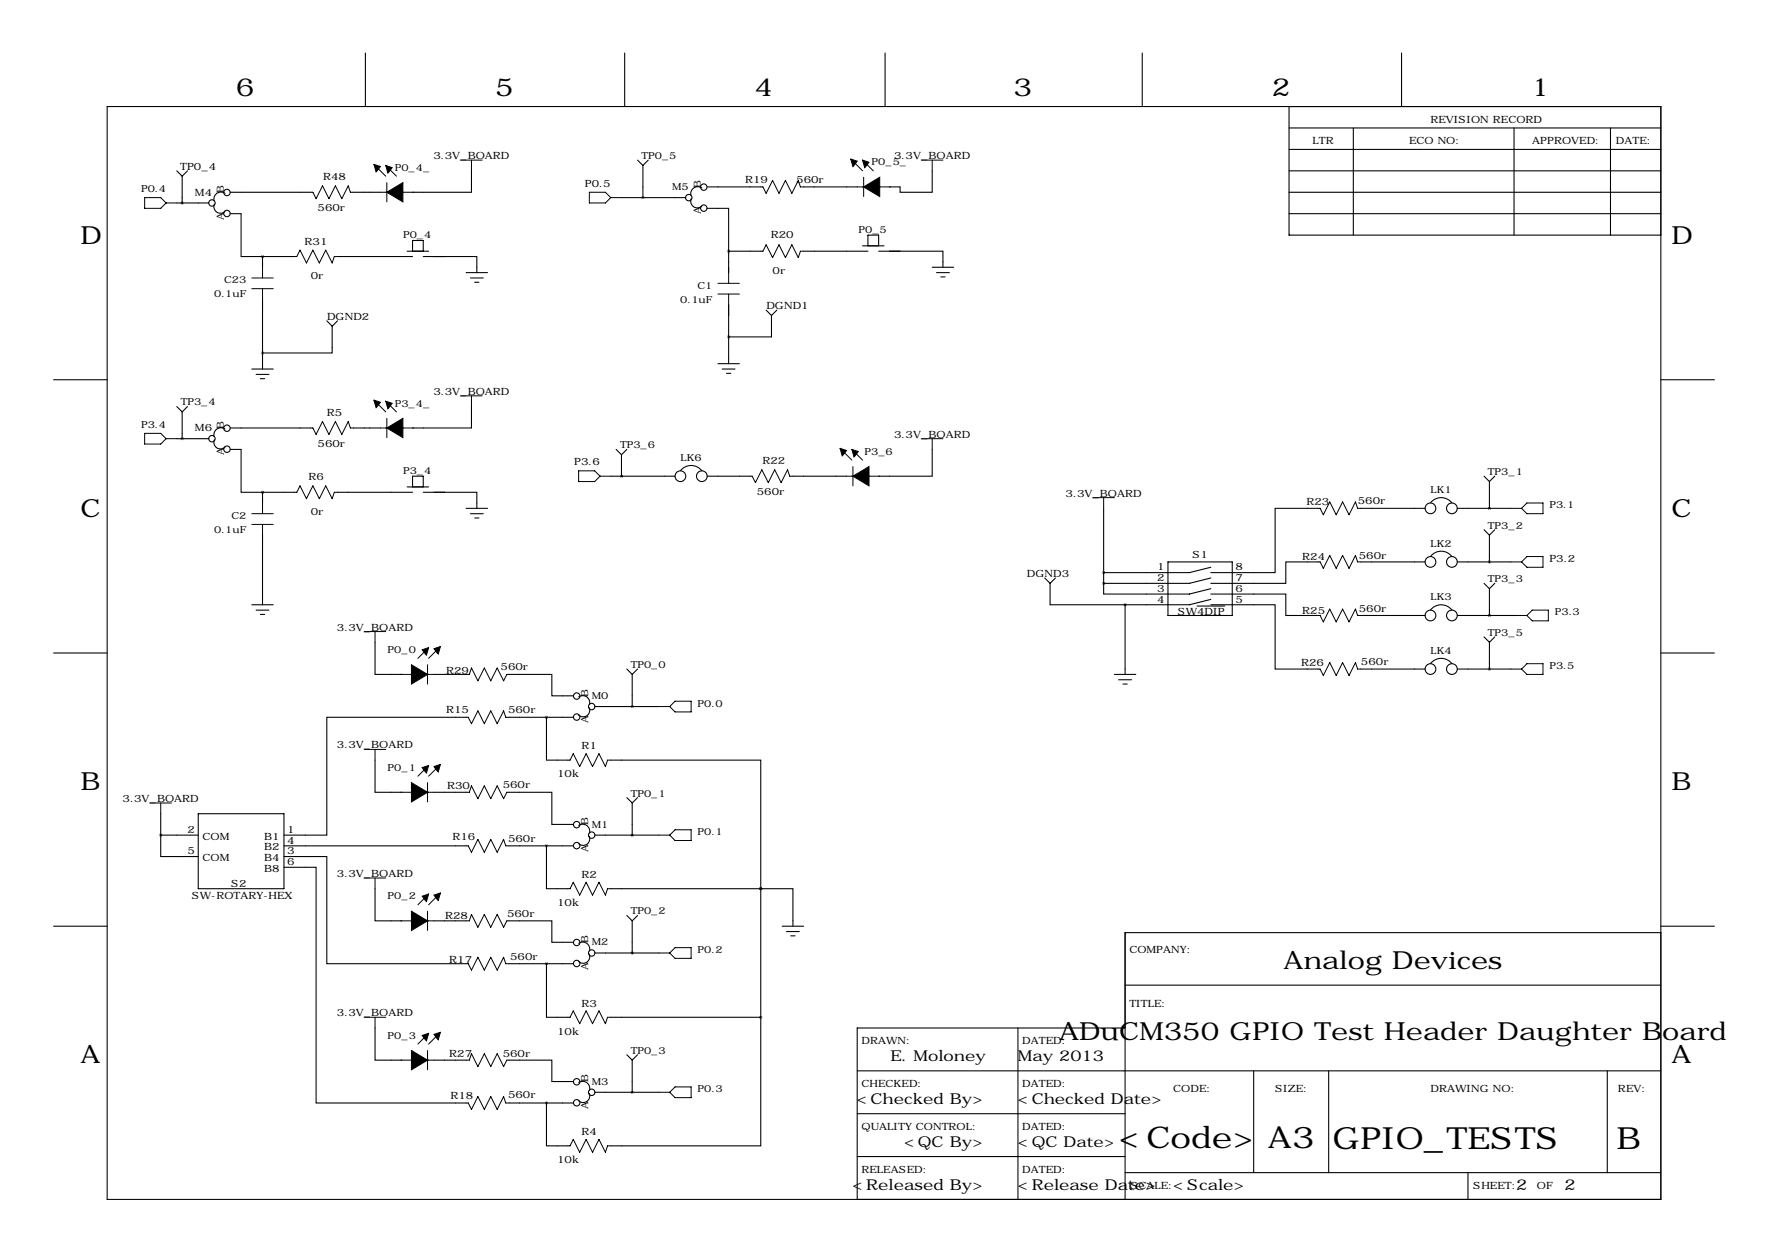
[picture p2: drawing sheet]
<svg xmlns="http://www.w3.org/2000/svg" width="419mm" height="297mm" viewBox="0 0 419 297" stroke-linecap="round" stroke-linejoin="round" font-family="sans-serif">
<g fill="none" stroke="#000" stroke-width=".25">
<path d="M86.6 12.6v12.7M148.1 12.6v12.7M209.8 12.6v12.7M270.8 12.6v12.7M332.2 12.6v12.7M25.4 25.3h368.3v259h-368.3zM151.1 38l1.3 1.2M152.4 39.2v7.6M153.7 38l-1.3 1.2M305.6 30.3h88.1M305.6 35.4h88.1M305.6 25.3v30.4h88.1"/>
<path d="M320.8 30.3v25.4M358.9 30.3v25.4M381.8 30.3v25.4M41.9 48.1h7.6M41.9 40.5l1.3 1.3M43.2 41.8v6.3M44.4 40.5l-1.2 1.3M50.8 48.4a1.57 1.57 0 0 0 .6 1.9 1.57 1.57 0 0 0 1.9-.2M53.3 45.8a1.68 1.68 0 0 0-1.9 0 1.68 1.68 0 0 0-.7 1.8M54.6 50.7h2.5v10.1h5.1M54.6 45.6h19.1M83.8 45.6h6.4"/>
<path d="M96.5 59.5h5.1M97.8 59.5v-2.5h2.5v2.5M111.8 40.5v5.1h-14M147.3 46.8h15.3M163.9 47.1a1.57 1.57 0 0 0 .5 1.9 1.57 1.57 0 0 0 2-.1M166.4 44.6a1.68 1.68 0 0 0-1.9 0 1.68 1.68 0 0 0-.7 1.7M167.6 49.4h5.1v10.1M167.6 44.3h12.7M172.7 59.5h7.6M172.7 59.5v5.1M190.5 59.5h15.2M190.5 44.3h12.7"/>
<path d="M204.5 58.3h5M205.7 58.3v-2.6h2.6v2.6M208.3 59.5h15.2v3.9M210.8 59.5h.1M221 40.5v5.1h-7.6v-1.3h-2.6M305.6 40.5h88.1M305.6 45.6h88.1M305.6 50.7h88.1M62.2 60.8h.1M62.2 60.8v2.6M62.2 71v16.5M62.2 60.8h7.6"/>
<path d="M77.5 76.1l1.2 1.2M78.7 77.3v6.4h-16.5M80 60.8h17.8M80 76.1l-1.3 1.2M100.3 60.8h12.7v3.8M102.9 60.8h.1M110.5 64.6h5.1M111.5 65.9h3.1M112.5 66.9h1M172.7 72.2v14M181.6 73.5l1.3 1.3M182.9 74.8v5.1h-10.2"/>
<path d="M184.1 73.5l-1.2 1.3M221 63.4h5.1M222 64.6h3M223 65.6h1M12.7 90h12.7M41.9 96.4l1.3 1.2M43.2 97.6v6.4M44.4 96.4l-1.2 1.2M59.7 87.5h5.1M60.7 88.8h3.1M61.7 89.8h1M111.8 96.4v5.1h-14"/>
<path d="M170.2 86.2h5.1M171.2 87.5h3M172.2 88.5h1M393.7 90h12.7M41.9 104h7.6M50.8 104.2a1.57 1.57 0 0 0 .6 1.9 1.57 1.57 0 0 0 1.9-.1M53.3 101.7a1.68 1.68 0 0 0-1.9 0 1.68 1.68 0 0 0-.7 1.8M54.6 106.5h2.5v10.2h5.1M54.6 101.5h19.1M62.2 116.7h.1M62.2 116.7v2.5M62.2 116.7h7.6"/>
<path d="M80 116.7h17.8M83.8 101.5h6.4M96.5 115.4h5.1M97.8 115.4v-2.5h2.5v2.5M100.3 116.7h12.7v3.8M102.9 116.7h.1M144.8 112.9h15.2M146 106.5l1.3 1.3M147.3 112.9h.1M147.3 107.8v5.1M148.6 106.5l-1.3 1.3M161.3 111.6a3.2 3.2 0 0 1 5.1 0"/>
<path d="M167.6 112.9h10.2M188 112.9h12.7M221 106.5v6.4h-12.7M339.1 119.2a3.2 3.2 0 0 1 5.1 0M351.8 112.9l1.3 1.3M353.1 114.2v6.3M354.3 112.9l-1.2 1.3M62.2 126.9v16.5M110.5 120.5h5.1M111.5 121.8h3.1M112.5 122.8h1M247.6 137l1.3 1.3"/>
<path d="M248.9 138.3v5.1h33l5.1-1.3M250.2 137l-1.3 1.3M261.6 138.3v2.5h20.3l5.1-1.2M261.6 120.5v17.8M276.9 133.2h15.2v12.7h-15.2zM287 134.5l-5.1 1.2h-20.3M287 137l-5.1 1.3h-20.3M312.4 120.5h-10.1v15.2h-15.3M312.4 133.2h-7.6v5.1h-17.8M322.6 120.5h15.2M322.6 133.2h15.2M339.1 131.9a3.2 3.2 0 0 1 5.1 0"/>
<path d="M345.4 120.5h12.7M345.4 133.2h12.7M351.8 125.6l1.3 1.3M351.8 138.3l1.3 1.3M353.1 126.9v6.3M353.1 139.6v6.3M354.3 125.6l-1.2 1.3M354.3 138.3l-1.2 1.3M12.7 154.8h12.7M59.7 143.4h5.1M60.7 144.6h3.1M61.7 145.7h1"/>
<path d="M88.9 152.3v7.6h6.3M102.9 159.9h7.6M120.6 159.9h10.2v5.1h5.1M148.6 158.6l1.3 1.3M149.9 159.9v7.6M151.1 158.6l-1.2 1.3M264.2 159.9h5M266.7 143.4v16.5M283.8 143.7h6.5M287 140.8h17.8v5.1h7.6M287 143.4h15.3v15.2h10.1M322.6 145.9h15.2"/>
<path d="M322.6 158.6h15.2M339.1 144.6a3.2 3.2 0 0 1 5.1 0M339.1 157.3a3.2 3.2 0 0 1 5.1 0M345.4 145.9h14M345.4 158.6h12.7M351.8 151l1.3 1.3M353.1 152.3v6.3M354.3 151l-1.2 1.3M393.7 154.8h12.7M110.5 170h-33v28h-10.2M120.6 170h15.3M129.5 170v10.2h5.1"/>
<path d="M137.2 165.2a1.68 1.68 0 0 1 1.9 0 1.68 1.68 0 0 1 .6 1.8M139.7 167.7a1.57 1.57 0 0 1-.6 2 1.57 1.57 0 0 1-2-.2M141 167.5h15.2M265.2 161.1h3M266.2 162.2h1M38.1 198v5.1h8.9M38.1 198h8.9M38.1 192.9v5.1M47 192.9h20.3v17.8h-20.3zM88.9 180.2v7.6h6.3M102.9 187.8h7.6M120.6 187.8h10.2v7.6h5.1"/>
<path d="M137.2 195.7a1.68 1.68 0 0 1 1.9 0 1.68 1.68 0 0 1 .6 1.8M139.7 198.2a1.57 1.57 0 0 1-.6 1.9 1.57 1.57 0 0 1-2-.1M141 198h15.2M144.8 180.2h35.5v30.5M148.6 189.1l1.3 1.3M149.9 190.4v7.6M151.1 189.1l-1.2 1.3M12.7 219.6h12.7M67.3 203.1h10.2v25.4h33M67.3 205.6h7.6v55.9h35.6M67.3 200.5h43.2M88.9 210.7v7.6h6.3"/>
<path d="M102.9 218.3h7.6M120.6 218.3h10.2v5.1h5.1M120.6 200.5h15.3M129.5 200.5v10.2h5.1M144.8 210.7h35.5M148.6 217l1.3 1.3M149.9 218.3v7.6M151.1 217l-1.2 1.3M180.3 210.7h7.7v8.9M180.3 210.7h.1M180.3 210.7v30.5M185.4 219.6h5.1"/>
<path d="M393.7 219.6h12.7M120.6 228.5h15.3M129.5 228.5v12.7h5.1M137.2 223.6a1.68 1.68 0 0 1 1.9 0 1.68 1.68 0 0 1 .6 1.8M139.7 226.2a1.57 1.57 0 0 1-.6 1.9 1.57 1.57 0 0 1-2-.2M141 225.9h15.2M186.4 220.8h3.1M187.5 221.9h1M266.7 233.5h127M393.7 221.1h-127v63.2M88.9 243.7v7.6h6.3M102.9 251.3h7.6"/>
<path d="M120.6 251.3h10.2v5.1h5.1M137.2 256.6a1.68 1.68 0 0 1 1.9 .1 1.68 1.68 0 0 1 .6 1.8M139.7 259.2a1.57 1.57 0 0 1-.6 1.9 1.57 1.57 0 0 1-2-.2M141 258.9h15.2M144.8 241.2h35.5M148.6 250l1.3 1.3M149.9 251.3v7.6M151.1 250l-1.2 1.3M180.3 241.2v30.4h-35.5M203.2 253.9h190.5M241.3 243.7v40.6M266.7 243.7h-63.5v40.6"/>
<path d="M297.2 253.9v24.1M315 253.9v24.1M381 253.9v24.1M120.6 261.5h15.3M129.5 261.5v10.1h5.1M203.2 264h63.5M203.2 274.2h63.5M266.7 278h127M348 278v6.3"/>
<circle cx="50.2" cy="48.1" r=".76"/>
<circle cx="53.8" cy="45.6" r=".76"/>
<circle cx="53.8" cy="50.6" r=".76"/>
<circle cx="163.3" cy="46.8" r=".76"/>
<circle cx="166.8" cy="49.3" r=".76"/>
<circle cx="166.8" cy="44.4" r=".76"/>
<circle cx="50.2" cy="104" r=".76"/>
<circle cx="53.8" cy="101.5" r=".76"/>
<circle cx="53.8" cy="106.5" r=".76"/>
<circle cx="161.3" cy="112.9" r="1.27"/>
<circle cx="166.4" cy="112.9" r="1.27"/>
<circle cx="339.1" cy="120.5" r="1.27"/>
<circle cx="339.1" cy="133.2" r="1.27"/>
<circle cx="344.2" cy="120.5" r="1.27"/>
<circle cx="344.2" cy="133.2" r="1.27"/>
<circle cx="339.1" cy="145.9" r="1.27"/>
<circle cx="339.1" cy="158.6" r="1.27"/>
<circle cx="344.2" cy="145.9" r="1.27"/>
<circle cx="344.2" cy="158.6" r="1.27"/>
<circle cx="136.7" cy="170" r=".76"/>
<circle cx="136.7" cy="165" r=".76"/>
<circle cx="140.3" cy="167.5" r=".76"/>
<circle cx="136.7" cy="195.5" r=".76"/>
<circle cx="140.3" cy="198" r=".76"/>
<circle cx="136.7" cy="200.5" r=".76"/>
<circle cx="136.7" cy="223.4" r=".76"/>
<circle cx="136.7" cy="228.4" r=".76"/>
<circle cx="140.3" cy="225.9" r=".76"/>
<circle cx="136.7" cy="256.4" r=".76"/>
<circle cx="140.3" cy="258.9" r=".76"/>
<circle cx="136.7" cy="261.4" r=".76"/>
</g>
<g fill="none" stroke="#000" stroke-width=".24">
<path d="M88.9 39.2l2.5 2.6M91.4 39.2l2.6 2.6M109.2 38h5.1M111.8 38v2.5M201.9 38l2.6 2.5M204.5 38l2.5 2.5M218.4 38h5.1M221 38v2.5M34.3 46.8h3.8l1.3 1.3-1.3 1.3h-3.8zM39.4 48.1h2.5M73.7 45.6h.5l.7 1.5 1.6-3 1.5 3 1.5-3 1.5 3 1.5-3 .6 1.5h.7M90.2 45.6h7.8"/>
<path d="M91.7 43.3v4.6M139.7 45.6h3.8l1.3 1.2-1.3 1.3h-3.8zM144.8 46.8h2.5M180.3 44.3h.5l.8 1.5 1.5-3 1.6 3 1.5-3 1.5 3 1.5-3 .5 1.5h.8M180.3 59.5h.5l.8-1.5 1.5 3.1 1.6-3.1 1.5 3.1 1.5-3.1 1.5 3.1 .5-1.6h.8M203.2 44.3h7.9M204.7 42v4.6M59.7 65.9h5.1M59.7 68.4h5.1M62.2 62.1v3.8M62.2 68.4v5.1M69.8 60.8h.6l.7-1.5 1.5 3 1.6-3 1.5 3 1.5-3 1.5 3 .5-1.5h.8"/>
<path d="M170.2 67.2h5.1M170.2 69.7h5.1M172.7 63.4v3.8M172.7 69.7v5.1M88.9 95.1l2.5 2.5M91.4 95.1l2.6 2.5M91.7 99.2v4.5M109.2 93.8h5.1M111.8 93.8v2.6M34.3 102.7h3.8l1.3 1.3-1.3 1.3h-3.8zM39.4 104h2.5M62.2 118v3.8"/>
<path d="M69.8 116.7h.6l.7-1.5 1.5 3 1.6-3 1.5 3 1.5-3 1.5 3 .5-1.5h.8M73.7 101.5h.5l.7 1.5 1.6-3.1 1.5 3.1 1.5-3.1 1.5 3.1 1.5-3.1 .6 1.6h.7M90.2 101.5h7.8M137.2 111.6h3.8l1.2 1.3-1.2 1.3h-3.8zM142.2 112.9h2.6M177.8 112.9h.5l.8 1.5 1.5-3 1.5 3 1.5-3 1.6 3 1.5-3 .5 1.5h.8M199.4 106.5l2.5 2.6M200.7 112.9h7.8M201.9 106.5l2.6 2.6M202.2 110.6v4.6M218.4 104h5.1M221 104v2.5"/>
<path d="M259.1 118h5.1M261.6 118v2.5M361.9 119.2h3.9v2.6h-3.9l-1.2-1.3zM59.7 121.8h5.1M59.7 124.3h5.1M62.2 124.3v5.1M312.4 120.5h.5l.8 1.5 1.5-3 1.5 3 1.6-3 1.5 3 1.5-3 .5 1.5h.8M312.4 133.2h.5l.8 1.5 1.5-3 1.5 3 1.6-3 1.5 3 1.5-3 .5 1.5h.8M358.1 120.5h2.6M358.1 133.2h2.6M361.9 131.9h3.9v2.6h-3.9l-1.2-1.3zM86.4 149.7h5"/>
<path d="M88.9 149.7v2.6M95 159.9h7.9M101.3 157.6v4.6M101.6 153.5l-2.5 2.6M104.1 153.5l-2.5 2.6M110.5 159.9h.8l.5-1.5 1.5 3 1.5-3 1.5 3 1.6-3 1.5 3 .7-1.5h.5M312.4 145.9h.5l.8 1.5 1.5-3 1.5 3 1.6-3 1.5 3 1.5-3 .5 1.5h.8M312.4 158.6h.5l.8 1.5 1.5-3 1.5 3 1.6-3 1.5 3 1.5-3 .5 1.5h.8M358.1 158.6h2.6M359.4 145.9h2.5M361.9 157.3h3.9v2.6h-3.9l-1.2-1.3zM363.2 144.6h3.8v2.6h-3.8l-1.3-1.3z"/>
<path d="M86.4 177.7h5M88.9 177.7v2.5M110.5 170h.5l.8 1.6 1.5-3.1 1.5 3.1 1.5-3.1 1.6 3.1 1.5-3.1 .5 1.5h.7M156.2 167.5h2.5M158.7 167.5l1.3-1.3h3.8v2.6h-3.8zM35.6 190.4h5M38.1 190.4v2.5M95 187.8h7.9M101.3 185.5v4.6M101.6 181.5l-2.5 2.5M104.1 181.5l-2.5 2.5M110.5 187.8h.8l.5-1.5 1.5 3 1.5-3 1.5 3 1.6-3 1.5 3 .7-1.5h.5"/>
<path d="M134.6 180.2h.5l.8-1.5 1.5 3 1.5-3 1.6 3 1.5-3 1.5 3 .5-1.5h.8M156.2 198h2.5M158.7 198l1.3-1.3h3.8v2.5h-3.8zM86.4 208.1h5M88.9 208.1v2.6M95 218.3h7.9M101.3 216v4.6M101.6 211.9l-2.5 2.6M104.1 211.9l-2.5 2.6M110.5 200.5h.5l.8 1.5 1.5-3 1.5 3 1.5-3 1.6 3 1.5-3 .5 1.5h.7M110.5 218.3h.8l.5-1.5 1.5 3 1.5-3 1.5 3 1.6-3 1.5 3 .7-1.5h.5M134.6 210.7h.5l.8-1.5 1.5 3 1.5-3 1.6 3 1.5-3 1.5 3 .5-1.5h.8"/>
<path d="M110.5 228.5h.5l.8 1.5 1.5-3.1 1.5 3.1 1.5-3.1 1.6 3.1 1.5-3.1 .5 1.6h.7M156.2 225.9h2.5M158.7 225.9l1.3-1.3h3.8v2.6h-3.8zM86.4 241.2h5M88.9 241.2v2.5M95 251.3h7.9M101.3 249v4.6M101.6 245l-2.5 2.5M104.1 245l-2.5 2.5M110.5 251.3h.8l.5-1.5 1.5 3 1.5-3 1.5 3 1.6-3 1.5 3 .7-1.5h.5M134.6 241.2h.5l.8-1.6 1.5 3.1 1.5-3.1 1.6 3.1 1.5-3.1 1.5 3.1 .5-1.5h.8M156.2 258.9h2.5"/>
<path d="M158.7 258.9l1.3-1.2h3.8v2.5h-3.8zM110.5 261.5h.5l.8 1.5 1.5-3 1.5 3 1.5-3 1.6 3 1.5-3 .5 1.5h.7M134.6 271.6h.5l.8-1.5 1.5 3.1 1.5-3.1 1.6 3.1 1.5-3.1 1.5 3.1 .5-1.6h.8"/>
</g>
<g fill="#000" stroke="#000" stroke-width=".24">
<path d="M88.6 39l1.6 .5-1 1.3zM91.4 39.2l1.6 .5-1.1 1.3zM201.7 37.7l1.5 .5-1 1.3zM204.5 38l1.5 .5-1 1.2zM91.7 45.6h3.8v2.3zM91.7 45.6l3.8-2.3v2.3zM204.7 44.3h3.8v2.3zM204.7 44.3l3.8-2.3v2.3zM88.6 94.9l1.6 .5-1 1.2zM91.4 95.1l1.6 .5-1.1 1.3zM91.7 101.5h3.8v2.2zM91.7 101.5l3.8-2.3v2.3z"/>
<path d="M199.1 106.3l1.6 .5-1.1 1.3zM201.9 106.5l1.6 .5-1.1 1.3zM202.2 112.9h3.8v2.3zM202.2 112.9l3.8-2.3v2.3zM97.5 159.9h3.8l-3.8 2.3zM97.5 157.6l3.8 2.3h-3.8zM100.1 154l1.5-.5-.5 1.8zM102.9 153.8l1.5-.5-.5 1.8zM97.5 187.8h3.8l-3.8 2.3zM97.5 185.5l3.8 2.3h-3.8zM100.1 182l1.5-.5-.5 1.7zM102.9 181.7l1.5-.5-.5 1.8z"/>
<path d="M97.5 218.3h3.8l-3.8 2.3zM97.5 216l3.8 2.3h-3.8zM100.1 212.5l1.5-.6-.5 1.8zM102.9 212.2l1.5-.5-.5 1.8zM97.5 251.3h3.8l-3.8 2.3zM97.5 249l3.8 2.3h-3.8zM100.1 245.5l1.5-.5-.5 1.7zM102.9 245.2l1.5-.5-.5 1.8z"/>
</g>
<path d="M62.2 60.8a.05 .05 0 0 0 .1 0 .05 .05 0 0 0-.1 0zM62.2 83.7a.05 .05 0 0 0 .1 0 .05 .05 0 0 0-.1 0zM149.8 167.5a.05 .05 0 0 0 .1 0 .05 .05 0 0 0-.1 0zM149.8 198a.05 .05 0 0 0 .1 0 .05 .05 0 0 0-.1 0zM149.8 225.9a.05 .05 0 0 0 .1 0 .05 .05 0 0 0-.1 0zM149.8 258.9a.05 .05 0 0 0 .1 0 .05 .05 0 0 0-.1 0zM353 120.5a.05 .05 0 0 0 .1 0 .05 .05 0 0 0-.1 0zM353 133.2a.05 .05 0 0 0 .1 0 .05 .05 0 0 0-.1 0zM353 145.9a.05 .05 0 0 0 .1 0 .05 .05 0 0 0-.1 0zM353 158.6a.05 .05 0 0 0 .1 0 .05 .05 0 0 0-.1 0zM129.5 170a.05 .05 0 0 0 .1 0 .05 .05 0 0 0-.1 0zM129.5 200.5a.05 .05 0 0 0 .1 0 .05 .05 0 0 0-.1 0zM129.5 228.5a.05 .05 0 0 0 .1 0 .05 .05 0 0 0-.1 0zM129.5 261.5a.05 .05 0 0 0 .1 0 .05 .05 0 0 0-.1 0zM180.3 210.7a.05 .05 0 0 0 .1 0 .05 .05 0 0 0-.1 0zM180.3 210.7a.05 .05 0 0 0 .1 0 .05 .05 0 0 0-.1 0zM180.3 241.2a.05 .05 0 0 0 .1 0 .05 .05 0 0 0-.1 0zM62.2 116.7a.05 .05 0 0 0 .1 0 .05 .05 0 0 0-.1 0z" fill="#000" stroke="#000" stroke-width=".63"/>
<g font-size="7.3">
<text x="315.9" y="272.3">GPIO_TESTS</text>
<text x="383.2" y="272.3">B</text>
</g>
<g font-size="7.1">
<text x="265.2" y="272.2">&lt;Code&gt;</text>
<text x="300.6" y="272.2">A3</text>
</g>
<g font-size="5.9">
<text x="55.9" y="22.7">6</text>
<text x="117.3" y="22.7">5</text>
<text x="178.8" y="22.7">4</text>
<text x="240.3" y="22.7">3</text>
<text x="301.5" y="22.7">2</text>
<text x="363" y="22.7">1</text>
<text x="19" y="57.8">D</text>
<text x="396.2" y="57.8">D</text>
<text x="19" y="122.5">C</text>
<text x="396.2" y="122.5">C</text>
<text x="19" y="187.3">B</text>
<text x="396.2" y="187.3">B</text>
<text x="304.2" y="229.8">Analog Devices</text>
<text x="251.1" y="246.5">ADuCM350 GPIO Test Header Daughter Board</text>
<text x="19" y="252.1">A</text>
<text x="396.2" y="252.1">A</text>
</g>
<g font-size="3.6">
<text x="211.1" y="251.6">E. Moloney</text>
<text x="241.3" y="251.6">May 2013</text>
<text x="203.1" y="261.8">&lt;Checked By&gt;</text>
<text x="241.3" y="261.8">&lt;Checked Date&gt;</text>
<text x="214.3" y="271.9">&lt;QC By&gt;</text>
<text x="241.3" y="271.9">&lt;QC Date&gt;</text>
<text x="202.1" y="282.1">&lt;Released By&gt;</text>
<text x="241.3" y="282.1">&lt;Release Date&gt;</text>
<text x="278.1" y="282.1">&lt;Scale&gt;</text>
<text x="359.4" y="282.1">2</text>
<text x="370.8" y="282.1">2</text>
</g>
<g font-size="2.4">
<text x="339.1" y="29.1">REVISION RECORD</text>
<text x="311.1" y="34.1">LTR</text>
<text x="334" y="34.1">ECO NO:</text>
<text x="363.2" y="34.1">APPROVED:</text>
<text x="383" y="34.1">DATE:</text>
<text x="42.7" y="40.3">TP0_4</text>
<text x="102.7" y="37.7">3.3V_BOARD</text>
<text x="211.9" y="37.7">3.3V_BOARD</text>
<text x="46.2" y="46.4">M4</text>
<text x="76.6" y="42.7">R48</text>
<text x="138.7" y="44.3">P0.5</text>
<text x="176.6" y="43.3">R19</text>
<text x="188.8" y="43.3">560r</text>
<text x="75.3" y="50">560r</text>
<text x="72.2" y="58">R31</text>
<text x="182.7" y="56.5">R20</text>
<text x="183.1" y="64.9">0r</text>
<text x="73.7" y="66.2">0r</text>
<text x="77.5" y="75.8">DGND2</text>
<text x="181.7" y="73.3">DGND1</text>
<text x="102.7" y="93.6">3.3V_BOARD</text>
<text x="77.5" y="98.6">R5</text>
<text x="46.2" y="102.3">M6</text>
<text x="75.3" y="105.9">560r</text>
<text x="211.9" y="103.8">3.3V_BOARD</text>
<text x="73.1" y="113.9">R6</text>
<text x="136.1" y="110.3">P3.6</text>
<text x="180.7" y="110">R22</text>
<text x="179.4" y="117.3">560r</text>
<text x="252.6" y="117.7">3.3V_BOARD</text>
<text x="309.7" y="119.8">R23</text>
<text x="321.9" y="119.5">560r</text>
<text x="73.7" y="122.1">0r</text>
<text x="243.4" y="136.8">DGND3</text>
<text x="274.3" y="135.2">1</text>
<text x="274.3" y="137.8">2</text>
<text x="282.6" y="132.2">S1</text>
<text x="292.9" y="135.2">8</text>
<text x="292.9" y="137.8">7</text>
<text x="308.7" y="132.7">R24</text>
<text x="322.1" y="132.4">560r</text>
<text x="367.3" y="133.2">P3.2</text>
<text x="274.3" y="140.3">3</text>
<text x="274.3" y="142.9">4</text>
<text x="292.9" y="142.9">5</text>
<text x="292.9" y="140.3">6</text>
<text x="79.9" y="149.5">3.3V_BOARD</text>
<text x="279.2" y="145.7">SW4DIP</text>
<text x="308.7" y="145.4">R25</text>
<text x="322.1" y="145.1">560r</text>
<text x="105.7" y="159.7">R29</text>
<text x="118.7" y="158.9">560r</text>
<text x="308.4" y="157.9">R26</text>
<text x="322.6" y="157.6">560r</text>
<text x="105.7" y="169.1">R15</text>
<text x="120.4" y="169">560r</text>
<text x="79.9" y="177.4">3.3V_BOARD</text>
<text x="137.9" y="177.7">R1</text>
<text x="132.1" y="184.3">10k</text>
<text x="29.1" y="190.1">3.3V_BOARD</text>
<text x="106" y="187.1">R30</text>
<text x="119.2" y="186.8">560r</text>
<text x="44.5" y="197.5">2</text>
<text x="68.1" y="197.5">1</text>
<text x="44.5" y="202.6">5</text>
<text x="48" y="199">COM</text>
<text x="62.6" y="201.6">B2</text>
<text x="62.6" y="199">B1</text>
<text x="68.1" y="200">4</text>
<text x="68.1" y="202.6">3</text>
<text x="107.3" y="199">R16</text>
<text x="120.4" y="199.5">560r</text>
<text x="48" y="204.1">COM</text>
<text x="62.6" y="204.1">B4</text>
<text x="62.6" y="206.6">B8</text>
<text x="68.1" y="205.1">6</text>
<text x="79.9" y="207.9">3.3V_BOARD</text>
<text x="137.9" y="208.1">R2</text>
<text x="45.4" y="213">SW-ROTARY-HEX</text>
<text x="54.8" y="210.2">S2</text>
<text x="132.1" y="214.8">10k</text>
<text x="105.5" y="217.8">R28</text>
<text x="120.2" y="217.3">560r</text>
<text x="120.9" y="227.7">560r</text>
<text x="267.7" y="225.9">COMPANY:</text>
<text x="106.5" y="228.2">R17</text>
<text x="137.9" y="238.6">R3</text>
<text x="267.7" y="238.6">TITLE:</text>
<text x="79.9" y="240.9">3.3V_BOARD</text>
<text x="132.1" y="245.3">10k</text>
<text x="106.5" y="250.6">R27</text>
<text x="119.2" y="250.6">560r</text>
<text x="204.2" y="247.5">DRAWN:</text>
<text x="242.3" y="247.5">DATED:</text>
<text x="204.2" y="257.7">CHECKED:</text>
<text x="242.3" y="257.7">DATED:</text>
<text x="106.8" y="260.5">R18</text>
<text x="120.4" y="260.2">560r</text>
<text x="278.1" y="258.9">CODE:</text>
<text x="302.3" y="258.9">SIZE:</text>
<text x="339.1" y="258.9">DRAWING NO:</text>
<text x="383.5" y="258.9">REV:</text>
<text x="137.9" y="269.1">R4</text>
<text x="204.2" y="267.8">QUALITY CONTROL:</text>
<text x="242.3" y="267.8">DATED:</text>
<text x="132.1" y="275.7">10k</text>
<text x="204.2" y="278">RELEASED:</text>
<text x="242.3" y="278">DATED:</text>
<text x="268" y="281.8">SCALE:</text>
<text x="349.2" y="281.8">SHEET:</text>
<text x="364.3" y="281.8">OF</text>
</g>
<g font-size="2.3">
<text x="93.6" y="40.5">P0_4_</text>
<text x="152.1" y="37.7">TP0_5</text>
<text x="206.6" y="39.2">P0_5_</text>
<text x="33.4" y="45.6">P0.4</text>
<text x="53.1" y="45.7" transform="rotate(-90 53.1 45.7)">B</text>
<text x="159.3" y="45.1">M5</text>
<text x="166.1" y="44.5" transform="rotate(-90 166.1 44.5)">B</text>
<text x="53.1" y="52.1" transform="rotate(-90 53.1 52.1)">A</text>
<text x="166.1" y="50.8" transform="rotate(-90 166.1 50.8)">A</text>
<text x="95.5" y="56.5">P0_4</text>
<text x="203.5" y="55.2">P0_5</text>
<text x="50.8" y="70.5">0.1uF</text>
<text x="53.1" y="67.2">C23</text>
<text x="161.3" y="71.7">0.1uF</text>
<text x="165.4" y="68.4">C1</text>
<text x="33.4" y="101.5">P3.4</text>
<text x="42.8" y="96.1">TP3_4</text>
<text x="53.1" y="101.6" transform="rotate(-90 53.1 101.6)">B</text>
<text x="93.6" y="96.4">P3_4_</text>
<text x="53.1" y="108" transform="rotate(-90 53.1 108)">A</text>
<text x="147" y="106.3">TP3_6</text>
<text x="204.9" y="107.8">P3_6</text>
<text x="95.5" y="112.3">P3_4</text>
<text x="161.3" y="109.3">LK6</text>
<text x="352.7" y="112.6">TP3_1</text>
<text x="339.1" y="117">LK1</text>
<text x="54.9" y="123">C2</text>
<text x="352.7" y="125.3">TP3_2</text>
<text x="367.3" y="120.5">P3.1</text>
<text x="50.8" y="126.3">0.1uF</text>
<text x="339.1" y="129.7">LK2</text>
<text x="339.1" y="142.4">LK3</text>
<text x="352.7" y="138">TP3_3</text>
<text x="368.6" y="145.9">P3.3</text>
<text x="91.9" y="154.8">P0_0</text>
<text x="339.1" y="155.1">LK4</text>
<text x="352.7" y="150.7">TP3_5</text>
<text x="149.5" y="158.3">TP0_0</text>
<text x="367.3" y="158.6">P3.5</text>
<text x="139.4" y="165.1" transform="rotate(-90 139.4 165.1)">B</text>
<text x="140.3" y="165.7">M0</text>
<text x="165.4" y="167.5">P0.0</text>
<text x="139.4" y="171.5" transform="rotate(-90 139.4 171.5)">A</text>
<text x="91.9" y="182.7">P0_1</text>
<text x="149.5" y="188.8">TP0_1</text>
<text x="139.4" y="195.6" transform="rotate(-90 139.4 195.6)">B</text>
<text x="140.3" y="196.2">M1</text>
<text x="165.4" y="198">P0.1</text>
<text x="139.4" y="201.9" transform="rotate(-90 139.4 201.9)">A</text>
<text x="91.9" y="213.2">P0_2</text>
<text x="149.5" y="216.8">TP0_2</text>
<text x="139.4" y="223.5" transform="rotate(-90 139.4 223.5)">B</text>
<text x="140.3" y="224.1">M2</text>
<text x="165.4" y="225.9">P0.2</text>
<text x="139.4" y="229.9" transform="rotate(-90 139.4 229.9)">A</text>
<text x="91.9" y="246.2">P0_3</text>
<text x="149.5" y="249.8">TP0_3</text>
<text x="139.4" y="256.6" transform="rotate(-90 139.4 256.6)">B</text>
<text x="140.3" y="257.1">M3</text>
<text x="139.4" y="262.9" transform="rotate(-90 139.4 262.9)">A</text>
<text x="165.4" y="258.9">P0.3</text>
</g>
</svg>
